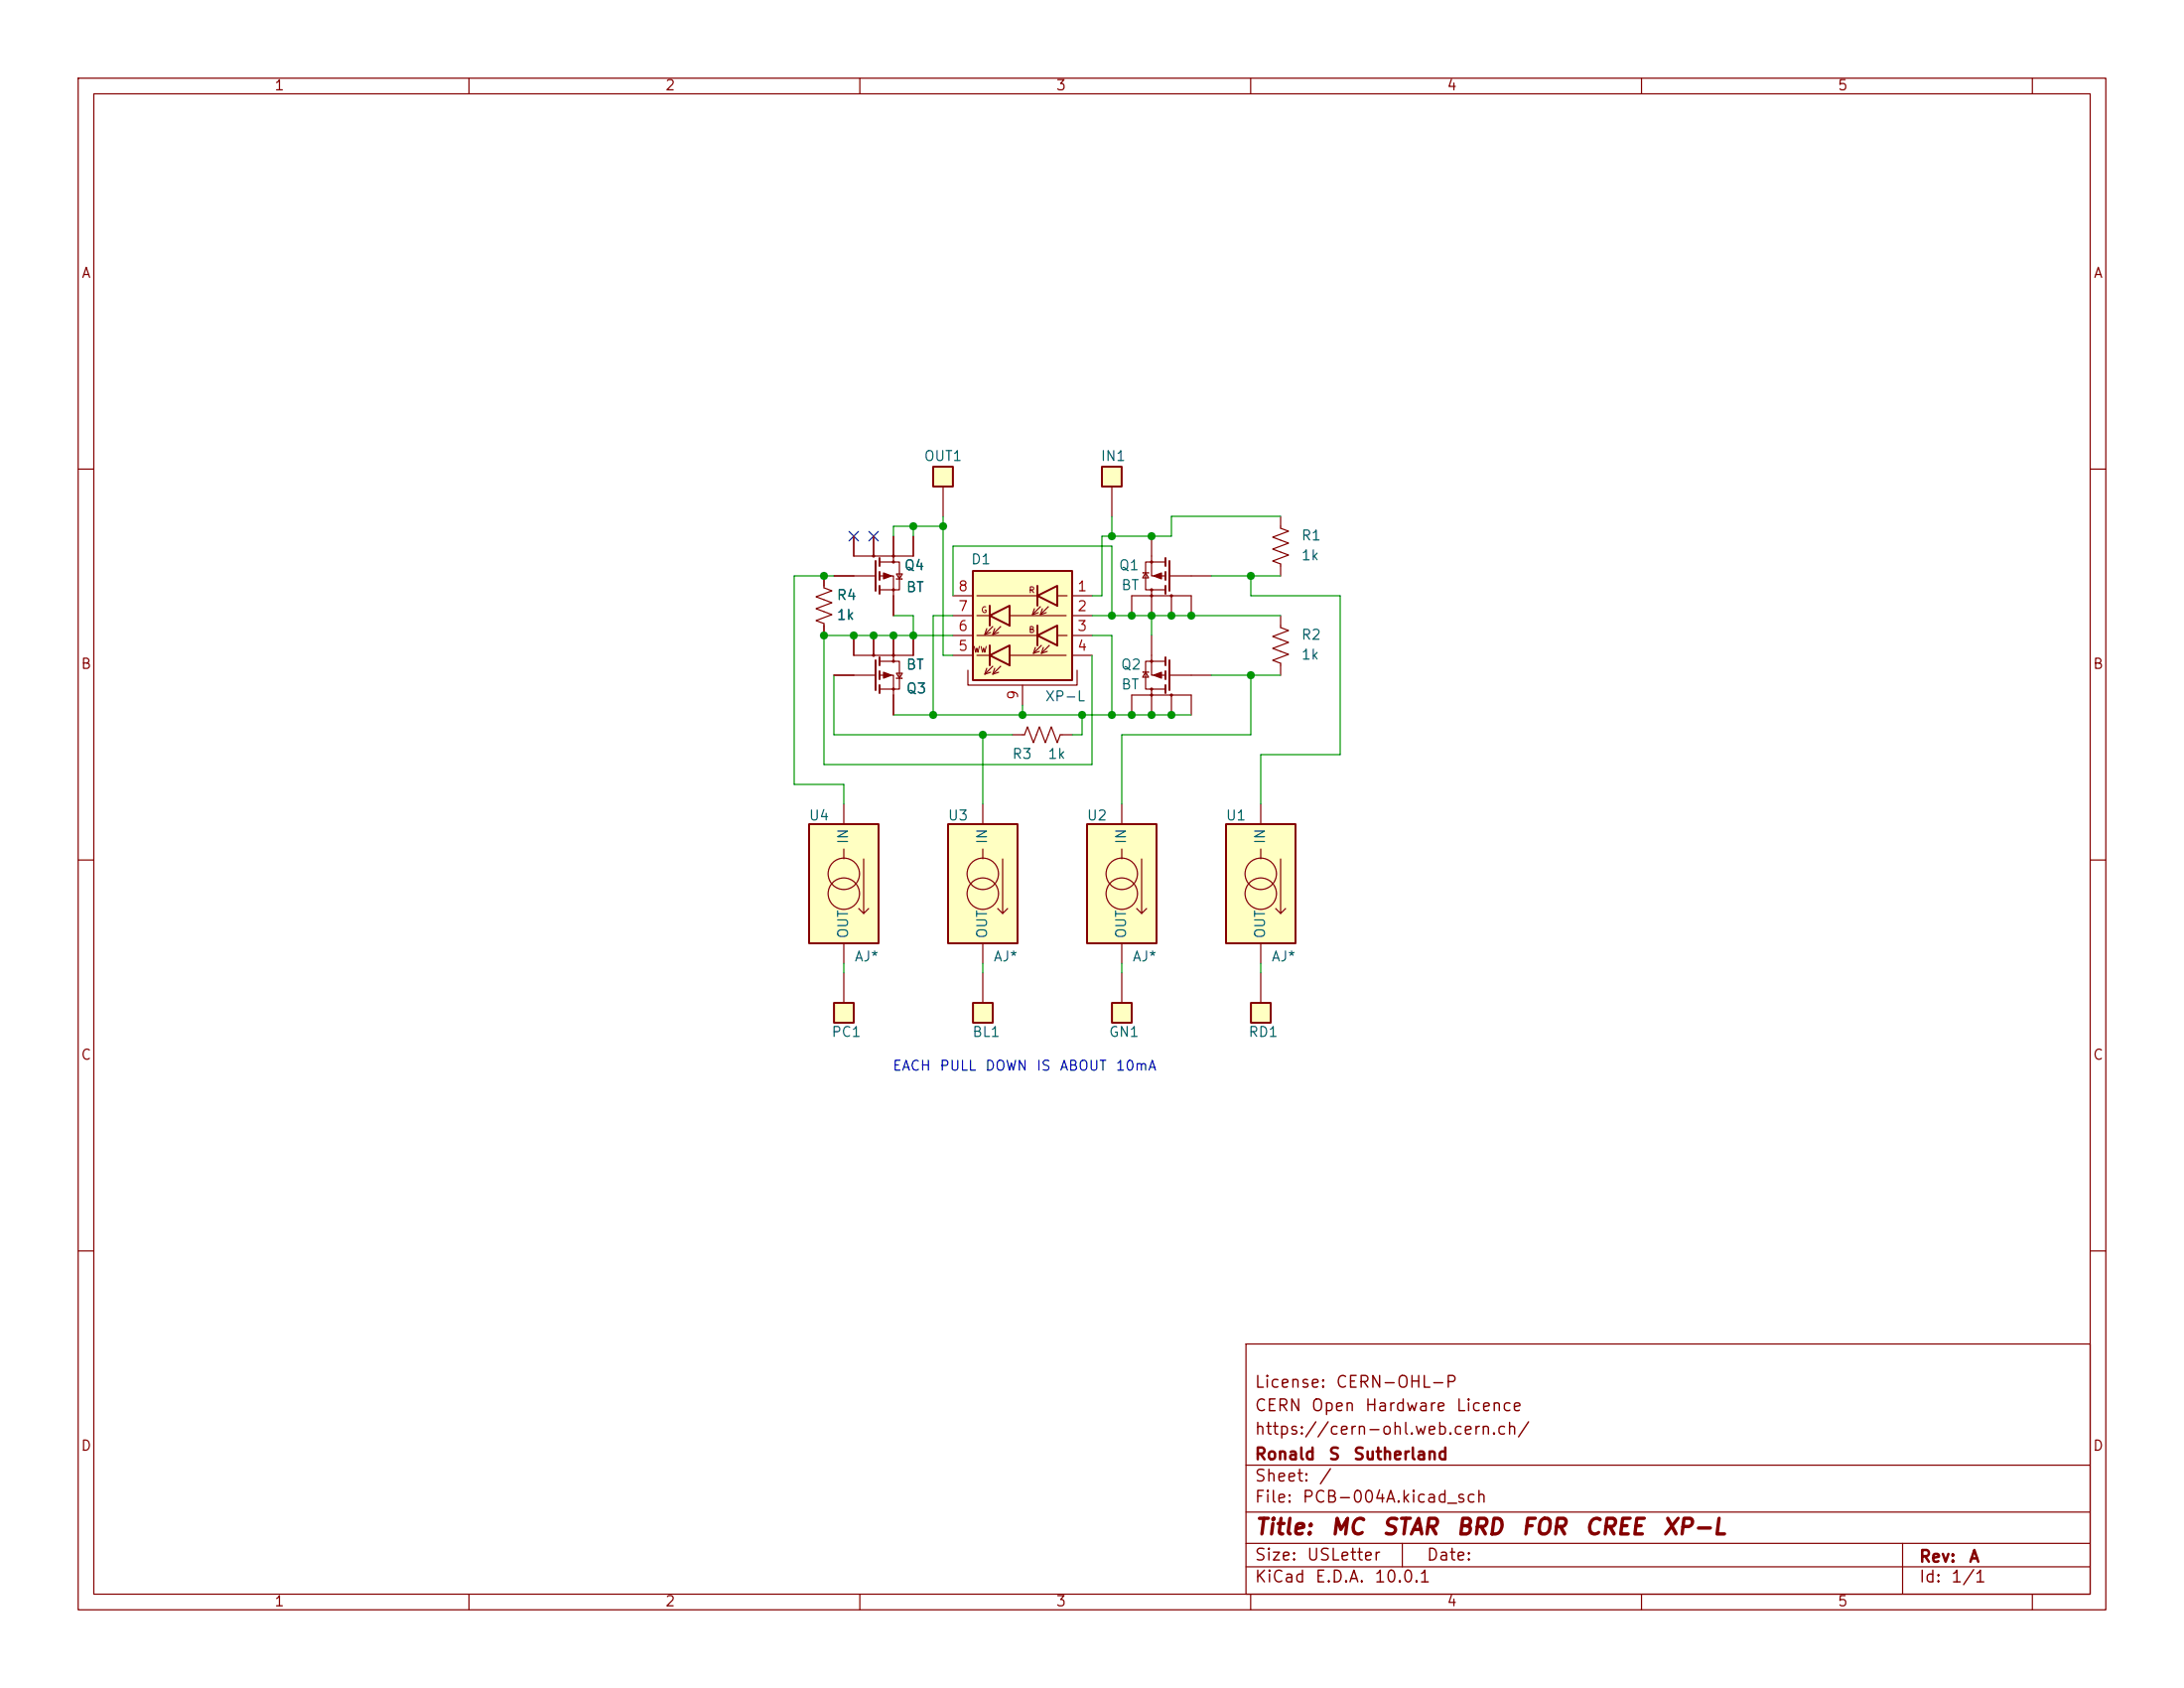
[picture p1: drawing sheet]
<svg xmlns="http://www.w3.org/2000/svg" width="279mm" height="216mm" viewBox="0 0 279 216" stroke-linecap="round" stroke-linejoin="round" font-family="sans-serif">
<g fill="none" stroke="#840000" stroke-width=".15">
<path d="M10 10h259.4v195.9h-259.4zM12 12h255.4v191.9h-255.4zM60 10v2M110 10v2M160 10v2M210 10v2M260 10v2M10 60h2M267.4 60h2M10 110h2M267.4 110h2M10 160h2"/>
<path d="M159.4 171.9h108v32h-108zM267.4 160h2M159.4 197.4h108M159.4 193.4h108M159.4 187.4h108M179.4 197.4v3M243.4 197.4v6.5M60 203.9v2M110 203.9v2M159.4 200.4h108M160 203.9v2M210 203.9v2"/>
<path d="M260 203.9v2"/>
</g>
<path d="M139.1 105.4h8.9v15.3h-8.9z" fill="#ffffc2"/>
<path d="M139.1 105.4h8.9v15.3h-8.9z" fill="none" stroke="#840000" stroke-width=".25"/>
<g fill="none" stroke="#840000" stroke-width=".15">
<path d="M143.5 102.9v2.5M143.5 108.6v1.3M145.4 116.2l.6 .6M146 109.9v6.9l.7-.6M143.5 120.7v2.5"/>
<circle cx="143.5" cy="114.3" r="2.01"/>
<circle cx="143.5" cy="111.8" r="2.01"/>
</g>
<path d="M160 128.3h2.6v2.5h-2.6z" fill="#ffffc2"/>
<path d="M160 128.3h2.6v2.5h-2.6z" fill="none" stroke="#840000" stroke-width=".25"/>
<path d="M163.8 66v1.6l1 .3-2 .8 2 .8-2 .7 2 .8-2 .8 1 .3v1.6M161.3 124.5v3.8" fill="none" stroke="#840000" stroke-width=".15"/>
<path d="M124.5 128.3h2.5v2.5h-2.5z" fill="#ffffc2"/>
<path d="M124.5 128.3h2.5v2.5h-2.5z" fill="none" stroke="#840000" stroke-width=".25"/>
<path d="M125.7 124.5v3.8" fill="none" stroke="#840000" stroke-width=".15"/>
<path d="M142.3 128.3h2.5v2.5h-2.5z" fill="#ffffc2"/>
<path d="M142.3 128.3h2.5v2.5h-2.5z" fill="none" stroke="#840000" stroke-width=".25"/>
<path d="M143.5 124.5v3.8" fill="none" stroke="#840000" stroke-width=".15"/>
<path d="M106.7 128.3h2.5v2.5h-2.5z" fill="#ffffc2"/>
<path d="M149.1 71.4v1M149.1 73.2v1M149.1 74.9v1M149.6 71.8v3.8M106.7 128.3h2.5v2.5h-2.5z" fill="none" stroke="#840000" stroke-width=".25"/>
<path d="M146.2 73.3h.8M146.6 73.3l.3 .6h-.7zM147.3 68.6v5.1h1.8M147.3 75.4v3.3M149.1 71.9h-2.5v3.5h2.5M149.6 73.7h5.3M149.9 76.2h-5.1v2.5M149.9 76.2h2.5v2.5M149.9 76.2v2.5M107.9 124.5v3.8" fill="none" stroke="#840000" stroke-width=".15"/>
<g fill="#840000" stroke="#840000" stroke-width=".15">
<path d="M147.6 73.7l1-.4v.7z"/>
<circle cx="149.9" cy="76.2" r=".13"/>
<circle cx="147.3" cy="76.2" r=".13"/>
<circle cx="147.3" cy="75.4" r=".13"/>
<circle cx="147.3" cy="71.9" r=".13"/>
</g>
<path d="M156.8 105.4h8.9v15.3h-8.9z" fill="#ffffc2"/>
<path d="M156.8 105.4h8.9v15.3h-8.9z" fill="none" stroke="#840000" stroke-width=".25"/>
<g fill="none" stroke="#840000" stroke-width=".15">
<path d="M161.3 102.9v2.5M161.3 108.6v1.3M163.2 116.2l.6 .6M163.8 109.9v6.9l.7-.6M161.3 120.7v2.5"/>
<circle cx="161.3" cy="114.3" r="2.01"/>
<circle cx="161.3" cy="111.8" r="2.01"/>
</g>
<path d="M103.5 105.4h8.9v15.3h-8.9z" fill="#ffffc2"/>
<path d="M103.5 105.4h8.9v15.3h-8.9z" fill="none" stroke="#840000" stroke-width=".25"/>
<g fill="none" stroke="#840000" stroke-width=".15">
<path d="M107.9 102.9v2.5M107.9 108.6v1.3M109.9 116.2l.6 .6M110.5 109.9v6.9l.6-.6M107.9 120.7v2.5"/>
<circle cx="107.9" cy="114.3" r="2.01"/>
<circle cx="107.9" cy="111.8" r="2.01"/>
</g>
<path d="M121.3 105.4h8.9v15.3h-8.9z" fill="#ffffc2"/>
<path d="M149.1 84.1v1M149.1 85.9v1M149.1 87.6v1M149.6 84.5v3.8M121.3 105.4h8.9v15.3h-8.9z" fill="none" stroke="#840000" stroke-width=".25"/>
<g fill="none" stroke="#840000" stroke-width=".15">
<path d="M105.4 73.7v1.5l1 .4-2 .7 2 .8-2 .8 2 .7-2 .8 1 .4v1.5M163.8 78.7v1.6l1 .3-2 .8 2 .8-2 .7 2 .8-2 .8 1 .3v1.6M146.2 86h.8M146.6 86l.3 .6h-.7zM147.3 81.3v5.1h1.8M147.3 88.1v3.3M149.1 84.6h-2.5v3.5h2.5M149.6 86.4h5.3M149.9 88.9h-5.1v2.5M149.9 88.9h2.5v2.5M149.9 88.9v2.5M125.7 102.9v2.5"/>
<path d="M125.7 108.6v1.3M127.6 116.2l.7 .6M128.3 109.9v6.9l.6-.6M125.7 120.7v2.5"/>
<circle cx="125.7" cy="114.3" r="2.01"/>
<circle cx="125.7" cy="111.8" r="2.01"/>
</g>
<g fill="#840000" stroke="#840000" stroke-width=".15">
<path d="M147.6 86.4l1-.4v.7z"/>
<circle cx="149.9" cy="88.9" r=".13"/>
<circle cx="147.3" cy="88.9" r=".13"/>
<circle cx="147.3" cy="88.1" r=".13"/>
<circle cx="147.3" cy="84.6" r=".13"/>
</g>
<path d="M141 59.7h2.5v2.5h-2.5z" fill="#ffffc2"/>
<path d="M141 59.7h2.5v2.5h-2.5zM112 71.8v3.8M112.5 71.4v1M112.5 73.2v1M112.5 74.9v1M112 84.5v3.8M112.5 84.1v1M112.5 85.9v1M112.5 87.6v1" fill="none" stroke="#840000" stroke-width=".25"/>
<g fill="none" stroke="#840000" stroke-width=".15">
<path d="M106.7 73.7h5.3M109.2 68.6v2.5h2.6M111.8 68.6v2.5M112.5 71.9h2.6v3.5h-2.6M112.5 73.7h1.8v5M114.3 68.6v3.3M114.7 74.1h.7M114.7 73.4h.7l-.3 .6zM116.8 68.6v2.5h-5M142.2 62.2v3.8M106.7 86.4h5.3M109.2 81.3v2.5h2.6"/>
<path d="M111.8 81.3v2.5M112.5 84.6h2.6v3.5h-2.6M112.5 86.4h1.8v5M114.3 81.3v3.3M114.7 86.8h.7M114.7 86.1h.7l-.3 .6zM116.8 81.3v2.5h-5"/>
</g>
<g fill="#840000" stroke="#840000" stroke-width=".15">
<path d="M113 73.3l1 .4-1 .3z"/>
<path d="M113 86l1 .4-1 .3z"/>
<circle cx="111.8" cy="71.1" r=".13"/>
<circle cx="114.3" cy="71.1" r=".13"/>
<circle cx="114.3" cy="71.9" r=".13"/>
<circle cx="114.3" cy="75.4" r=".13"/>
<circle cx="111.8" cy="83.8" r=".13"/>
<circle cx="114.3" cy="83.8" r=".13"/>
<circle cx="114.3" cy="84.6" r=".13"/>
<circle cx="114.3" cy="88.1" r=".13"/>
</g>
<path d="M124.5 73h12.7v14h-12.7z" fill="#ffffc2"/>
<g fill="none" stroke="#840000" stroke-width=".15">
<path d="M121.9 78.7h2.6M121.9 76.2h2.6M125 78.7h1.5M125 76.2h7.8M129.3 78.7h7.1M132.3 77.9l-.2 .7 .7-.2M133.1 77.6l-1 1M133.3 77.9l-.2 .7 .8-.2M134.1 77.6l-1 1M135.3 76.2h1.2M137.2 78.7h2.5M137.2 76.2h2.5"/>
<path d="M121.9 83.8h2.6M121.9 81.3h2.6M123.8 85.7v1.9h14v-1.9M125 83.8h1.5M125 81.3h7.6M126.2 80.4l-.2 .8 .7-.3M126.2 85.5l-.2 .7 .7-.2M127 80.1l-1 1.1M127 85.2l-1 1M127.3 80.4l-.3 .8 .8-.3M127.3 85.5l-.3 .7 .8-.2M128 80.1l-1 1.1"/>
<path d="M128 85.2l-1 1M129.3 83.8h7.1M129.5 94h1.6l.3-1 .8 2 .8-2 .7 2 .8-2 .8 2 .3-1h1.6M130.8 87.6v2.6M132.5 82.8l-.3 .8 .8-.3M133.2 82.6l-1 1M133.5 82.8l-.3 .8 .8-.3M134.2 82.6l-1 1M135.3 81.3h1.2M137.2 83.8h2.5M137.2 81.3h2.5"/>
</g>
<path d="M124.5 73h12.7v14h-12.7zM126.6 78.7l2.6-1.2v2.5zM126.6 77.5v2.5M132.7 76.2l2.6-1.3v2.6zM132.7 74.9v2.6M126.6 83.8l2.6-1.2v2.5zM126.6 82.6v2.5M132.7 81.3l2.6-1.3v2.6zM132.7 80v2.6" fill="none" stroke="#840000" stroke-width=".25"/>
<path d="M119.4 59.7h2.5v2.5h-2.5z" fill="#ffffc2"/>
<path d="M119.4 59.7h2.5v2.5h-2.5z" fill="none" stroke="#840000" stroke-width=".25"/>
<g fill="none" stroke="#840000" stroke-width=".15">
<path d="M105.4 73.7v1.2M106.7 73.7h2.5M109.2 68.6v2.5M111.8 68.6v2.5M114.3 68.6v2.5M114.3 76.2v2.5M116.8 68.6v2.5M120.6 62.2v3.8M105.4 80v1.3M106.7 86.4h2.5M109.2 81.3v2.5M111.8 81.3v2.5"/>
<path d="M114.3 81.3v2.5M114.3 88.9v2.5M116.8 81.3v2.5"/>
</g>
<g fill="none" stroke="#009600" stroke-width=".15">
<path d="M106.7 73.7h-5.1v26.6h6.3v2.6M114.3 78.7h2.5v2.6M116.8 67.3v1.3M120.6 67.3h-6.3v1.3M120.6 66v17.8h1.3M121.9 78.7h-2.5v12.7M121.9 76.2v-6.3h20.3v8.8M139.7 78.7h24.1M142.2 66v2.6M147.3 78.7v2.6M154.9 73.7h8.9M160 73.7v2.5h11.4v20.3h-10.1v6.4"/>
<path d="M163.8 66h-13.9v2.6h-8.9v7.6h-1.3M106.7 86.4v7.6h22.8M114.3 91.4h38.1M121.9 81.3h-16.5v16.5h34.3v-14M125.7 94v8.9M130.8 90.2v1.2M138.4 91.4v2.6h-1.2M139.7 81.3h2.5v10.1M154.9 86.4h8.9M160 86.4v7.6h-16.5v8.9M107.9 123.2v1.3M125.7 123.2v1.3"/>
<path d="M143.5 123.2v1.3M161.3 123.2v1.3"/>
</g>
<path d="M108.6 68l1.2 1.2M109.8 68l-1.2 1.2M111.2 68l1.2 1.2M112.4 68l-1.2 1.2" fill="none" stroke="#000084" stroke-width=".15"/>
<g fill="#009600" stroke="#009600" stroke-width=".13">
<circle cx="142.2" cy="91.4" r=".46"/>
<circle cx="138.4" cy="91.4" r=".46"/>
<circle cx="119.4" cy="91.4" r=".46"/>
<circle cx="125.7" cy="94" r=".46"/>
<circle cx="130.8" cy="91.4" r=".46"/>
<circle cx="152.4" cy="78.7" r=".46"/>
<circle cx="149.9" cy="78.7" r=".46"/>
<circle cx="147.3" cy="68.6" r=".46"/>
<circle cx="142.2" cy="68.6" r=".46"/>
<circle cx="160" cy="86.4" r=".46"/>
<circle cx="160" cy="73.7" r=".46"/>
<circle cx="142.2" cy="78.7" r=".46"/>
<circle cx="144.8" cy="78.7" r=".46"/>
<circle cx="147.3" cy="78.7" r=".46"/>
<circle cx="149.9" cy="91.4" r=".46"/>
<circle cx="144.8" cy="91.4" r=".46"/>
<circle cx="147.3" cy="91.4" r=".46"/>
<circle cx="120.6" cy="67.3" r=".46"/>
<circle cx="116.8" cy="81.3" r=".46"/>
<circle cx="109.2" cy="81.3" r=".46"/>
<circle cx="105.4" cy="73.7" r=".46"/>
<circle cx="114.3" cy="81.3" r=".46"/>
<circle cx="111.8" cy="81.3" r=".46"/>
<circle cx="105.4" cy="81.3" r=".46"/>
<circle cx="116.8" cy="67.3" r=".46"/>
</g>
<g font-size="2" fill="#840000">
<text x="160.4" y="196.8">Title:</text>
<text x="170.1" y="196.8">MC</text>
<text x="176.7" y="196.8">STAR</text>
<text x="186.1" y="196.8">BRD</text>
<text x="194.5" y="196.8">FOR</text>
<text x="202.6" y="196.8">CREE</text>
<text x="212.5" y="196.8">XP-L</text>
</g>
<g font-size="1.5" fill="#840000">
<text x="160.4" y="177.9">License:</text>
<text x="170.8" y="177.9">CERN-OHL-P</text>
<text x="160.4" y="183.9">https://cern-ohl.web.cern.ch/</text>
<text x="160.4" y="180.9">CERN</text>
<text x="167.6" y="180.9">Open</text>
<text x="174.5" y="180.9">Hardware</text>
<text x="186.2" y="180.9">Licence</text>
<text x="160.4" y="189.9">Sheet:</text>
<text x="160.4" y="187.1">Ronald</text>
<text x="168.6" y="189.9">/</text>
<text x="169.9" y="187.1">S</text>
<text x="173" y="187.1">Sutherland</text>
<text x="160.4" y="192.6">File:</text>
<text x="166.5" y="192.6">PCB-004A.kicad_sch</text>
<text x="160.4" y="202.8">KiCad</text>
<text x="160.4" y="200">Size:</text>
<text x="167.1" y="200">USLetter</text>
<text x="168.1" y="202.8">E.D.A.</text>
<text x="175.7" y="202.8">10.0.1</text>
<text x="182.4" y="200">Date:</text>
<text x="245.4" y="200.2">Rev:</text>
<text x="245.4" y="202.8">Id:</text>
<text x="249.5" y="202.8">1/1</text>
<text x="251.8" y="200.2">A</text>
</g>
<g font-size="1.3" fill="#840000">
<text x="35" y="11.9">1</text>
<text x="85" y="11.9">2</text>
<text x="135" y="11.9">3</text>
<text x="185" y="11.9">4</text>
<text x="235" y="11.9">5</text>
<text x="10.3" y="35.9">A</text>
<text x="267.7" y="35.9">A</text>
<text x="10.3" y="85.9">B</text>
<text x="267.7" y="85.9">B</text>
<text x="10.3" y="135.9">C</text>
<text x="267.7" y="135.9">C</text>
<text x="10.3" y="185.9">D</text>
<text x="267.7" y="185.9">D</text>
<text x="35" y="205.8">1</text>
<text x="85" y="205.8">2</text>
<text x="135" y="205.8">3</text>
<text x="185" y="205.8">4</text>
<text x="235" y="205.8">5</text>
</g>
<g font-size="1.3" fill="#006464">
<text x="118.1" y="59.3">OUT1</text>
<text x="140.7" y="59.3">IN1</text>
<text x="166.4" y="69.4">R1</text>
<text x="166.4" y="72">1k</text>
<text x="106.9" y="77.1">R4</text>
<text x="115.6" y="73.3">Q4</text>
<text x="115.8" y="76">BT</text>
<text x="124.1" y="72.5">D1</text>
<text x="143" y="73.3">Q1</text>
<text x="143.3" y="75.8">BT</text>
<text x="106.9" y="79.6">1k</text>
<text x="166.4" y="82.1">R2</text>
<text x="115.8" y="89">Q3</text>
<text x="115.8" y="86">BT</text>
<text x="143.3" y="86">Q2</text>
<text x="143.3" y="88.5">BT</text>
<text x="166.4" y="84.7">1k</text>
<text x="133.6" y="90">XP-L</text>
<text x="129.4" y="97.4">R3</text>
<text x="133.9" y="97.4">1k</text>
<text x="103.4" y="105.3">U4</text>
<text x="121.2" y="105.3">U3</text>
<text x="138.9" y="105.3">U2</text>
<text x="156.7" y="105.3">U1</text>
<text x="108.8" y="108.1" transform="rotate(-90 108.8 108.1)">IN</text>
<text x="126.6" y="108.1" transform="rotate(-90 126.6 108.1)">IN</text>
<text x="144.4" y="108.1" transform="rotate(-90 144.4 108.1)">IN</text>
<text x="162.2" y="108.1" transform="rotate(-90 162.2 108.1)">IN</text>
<text x="108.8" y="120.1" transform="rotate(-90 108.8 120.1)">OUT</text>
<text x="109.2" y="123.3">AJ*</text>
<text x="126.6" y="120.1" transform="rotate(-90 126.6 120.1)">OUT</text>
<text x="127" y="123.3">AJ*</text>
<text x="144.4" y="120.1" transform="rotate(-90 144.4 120.1)">OUT</text>
<text x="144.8" y="123.3">AJ*</text>
<text x="162.2" y="120.1" transform="rotate(-90 162.2 120.1)">OUT</text>
<text x="162.6" y="123.3">AJ*</text>
<text x="106.3" y="132.9">PC1</text>
<text x="124.3" y="132.9">BL1</text>
<text x="141.8" y="132.9">GN1</text>
<text x="159.6" y="132.9">RD1</text>
</g>
<g font-size="1.3" fill="#a90000">
<text x="122.5" y="75.9">8</text>
<text x="137.7" y="75.9">1</text>
<text x="122.5" y="83.6">5</text>
<text x="122.5" y="81">6</text>
<text x="122.5" y="78.5">7</text>
<text x="137.7" y="78.5">2</text>
<text x="137.7" y="81">3</text>
<text x="137.7" y="83.6">4</text>
<text x="130.6" y="89.6" transform="rotate(-90 130.6 89.6)">9</text>
</g>
<g font-size="1.3" fill="#0000c2">
<text x="114.1" y="137.3">EACH</text>
<text x="120.1" y="137.3">PULL</text>
<text x="125.9" y="137.3">DOWN</text>
<text x="132.5" y="137.3">IS</text>
<text x="135.5" y="137.3">ABOUT</text>
<text x="142.6" y="137.3">10mA</text>
</g>
<g font-size=".8" fill="#840000">
<text x="131.5" y="76">R</text>
<text x="124.5" y="83.7">WW</text>
<text x="125.5" y="78.6">G</text>
<text x="131.5" y="81.1">B</text>
</g>
</svg>
